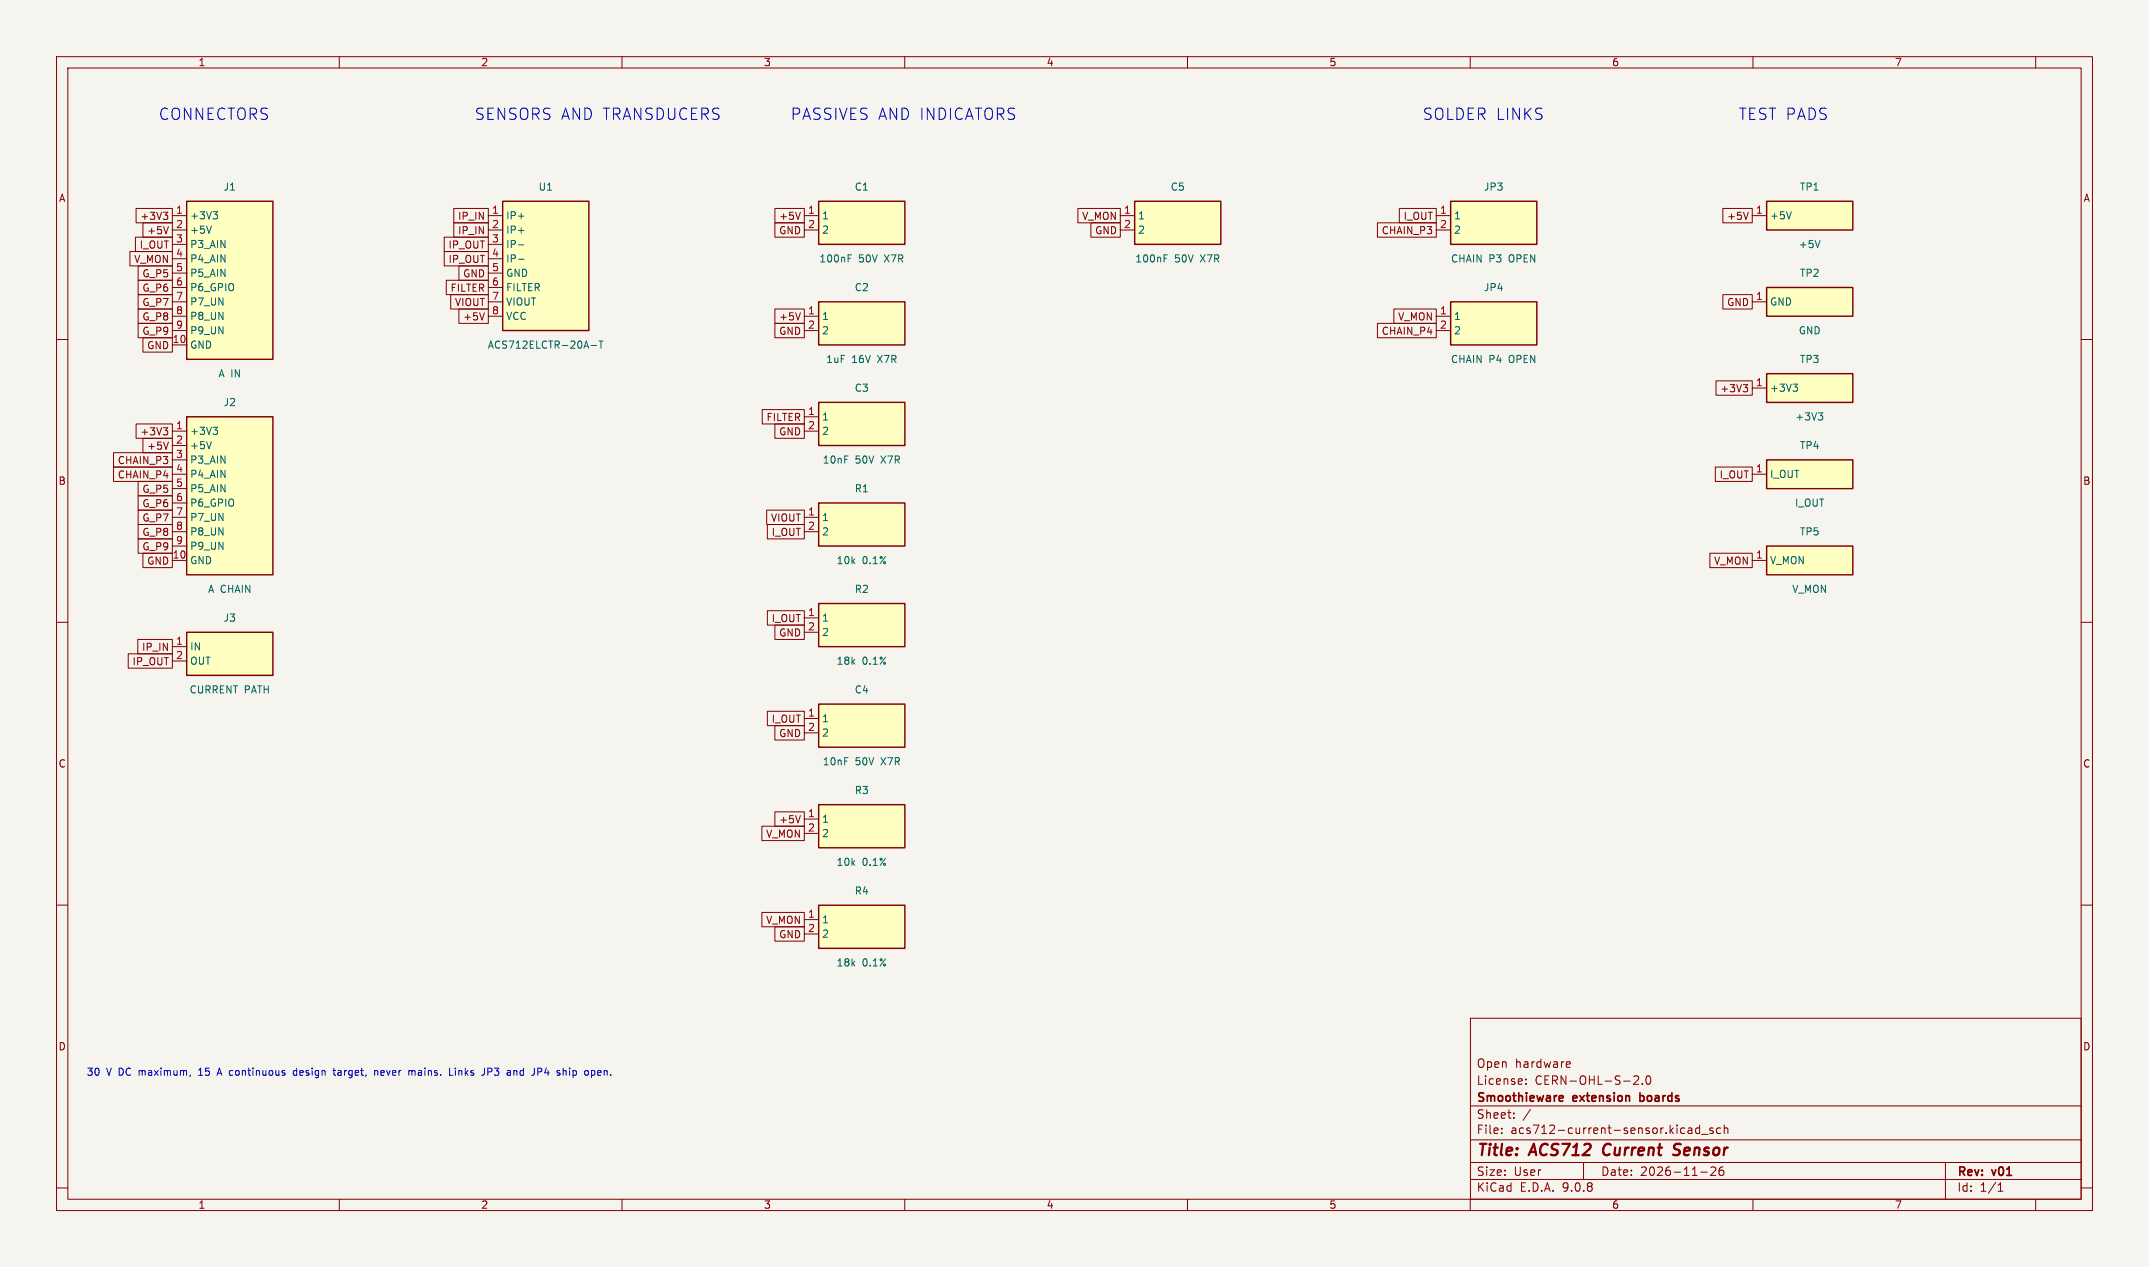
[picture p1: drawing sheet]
<svg xmlns="http://www.w3.org/2000/svg" width="380mm" height="224mm" viewBox="0 0 380 224" stroke-linecap="round" stroke-linejoin="round" font-family="sans-serif">
<path d="M0 0h380v224h-380z" fill="#f5f4ef" stroke="#f5f4ef" stroke-width=".18"/>
<g fill="none" stroke="#840000" stroke-width=".18">
<path d="M10 10h360v204h-360zM12 12h356v200h-356zM60 10v2M110 10v2M160 10v2M210 10v2M260 10v2M310 10v2M360 10v2M10 60h2M368 60h2M10 110h2"/>
<path d="M368 110h2M10 160h2M368 160h2M260 180h108v32h-108zM260 195.5h108M265.6 199.5v.1M267.7 197.6v.1M267.7 196.8v.1M269.9 191.6v.1M269.9 190.8v.1M270.6 196.1l-1.2 2M277.2 187.7l.4 .1 .1 .3-.7 .1"/>
<path d="M277.6 188.6l-.4 .1M288.9 190.4l.6-.2 .2 .2 .1 .2-.9 1.1h.9M290.4 191.6v.1M291.2 190.4l.2-.2a.81 .81 0 0 1 .6 .6 .81 .81 0 0 1-.3 .8l-.1 .1a.81 .81 0 0 1-.4-1.3zM298.6 199.5h.5l.1 .9M299.2 199.8h-.5a.29 .29 0 0 0-.2 .3 .29 .29 0 0 0 .2 .3l.5-.1M300.6 199.5l-.5-.1-.2 .3v.4l.1 .2h.6M300.6 198.9v1.5M302.9 199.5l-.3-.1-.2 .2v.2l.5 .2v.3h-.5M304.3 199.5l-.4-.1-.3 .3v.4l.1 .2h.6M304.9 199.6l.2-.2 .4 .1 .1 .9M304.9 198.9v1.5"/>
<path d="M10 210h2M60 212v2M110 212v2M160 212v2M210 212v2M260 212v2M260 208.5h108M260 205.5h108M260 201.5h108M265.6 200.3v.1M280 205.5v3M300.8 207.2h1.1"/>
<path d="M300.9 200.6h1.2M302.6 206.5l.5-.2 .3 .2v.2l-.9 1.1h.9M304.7 206.3a.59 .59 0 0 0-.7 .7v.5l.1 .2 .5 .1 .2-.1 .1-.5-.2-.2-.4-.1-.3 .3M310 212v2M344 205.5v6.5M353.4 210.6h.8M353.4 209.5l.4-.4v1.5M360 212v2M368 210h2"/>
</g>
<path d="M283.8 202.5a1.27 1.27 0 0 0 0 1.6M296.9 204a.85 .85 0 0 1-1 .1M297 202.2l-.7 .1a.46 .46 0 0 0-.3 .5 .46 .46 0 0 0 .4 .4l.5 .2" fill="none" stroke="#840000" stroke-width=".4"/>
<path d="M276 193.7l.4 .1 .1 .3-.8 .1M276.4 194.6l-.4 .1M290 193.2v1.5M290 194.6l.2 .1M290.2 193.7l-.2 .1" fill="none" stroke="#840000" stroke-width=".3"/>
<path d="M144.8 35.6h15.2v7.6h-15.2z" fill="#ffffc2"/>
<path d="M144.8 35.6h15.2v7.6h-15.2z" fill="none" stroke="#840000" stroke-width=".25"/>
<path d="M142.2 38.1h2.6M142.2 40.7h2.6" fill="none" stroke="#840000" stroke-width=".18"/>
<path d="M150 45.7h.4M150 45.1h.6" fill="none" stroke="#006464" stroke-width=".18"/>
<path d="M144.8 142.3h15.2v7.6h-15.2z" fill="#ffffc2"/>
<path d="M144.8 142.3h15.2v7.6h-15.2z" fill="none" stroke="#840000" stroke-width=".25"/>
<path d="M142.2 144.8h2.6M142.2 147.3h2.6" fill="none" stroke="#840000" stroke-width=".18"/>
<path d="M144.8 124.5h15.2v7.6h-15.2z" fill="#ffffc2"/>
<path d="M144.8 124.5h15.2v7.6h-15.2z" fill="none" stroke="#840000" stroke-width=".25"/>
<path d="M142.2 127h2.6M142.2 129.6h2.6" fill="none" stroke="#840000" stroke-width=".18"/>
<path d="M33 73.7h15.3v27.9h-15.3z" fill="#ffffc2"/>
<path d="M33 73.7h15.3v27.9h-15.3z" fill="none" stroke="#840000" stroke-width=".25"/>
<path d="M30.5 76.2h2.5M30.5 78.8h2.5M30.5 81.3h2.5M30.5 83.8h2.5M30.5 86.4h2.5M30.5 88.9h2.5M30.5 91.5h2.5M30.5 94h2.5M30.5 96.5h2.5M30.5 99.1h2.5" fill="none" stroke="#840000" stroke-width=".18"/>
<path d="M37.4 78.1l-.4 1.2M37.7 75.5h.8l-.5 .5M38.2 76l.3 .3v.3l-.3 .2" fill="none" stroke="#006464" stroke-width=".18"/>
<path d="M144.8 106.7h15.2v7.6h-15.2z" fill="#ffffc2"/>
<path d="M144.8 106.7h15.2v7.6h-15.2z" fill="none" stroke="#840000" stroke-width=".25"/>
<path d="M142.2 109.2h2.6M142.2 111.8h2.6" fill="none" stroke="#840000" stroke-width=".18"/>
<path d="M144.8 160h15.2v7.7h-15.2z" fill="#ffffc2"/>
<path d="M144.8 160h15.2v7.7h-15.2z" fill="none" stroke="#840000" stroke-width=".25"/>
<path d="M142.2 162.6h2.6M142.2 165.1h2.6" fill="none" stroke="#840000" stroke-width=".18"/>
<path d="M33 111.8h15.3v7.6h-15.3z" fill="#ffffc2"/>
<path d="M33 111.8h15.3v7.6h-15.3z" fill="none" stroke="#840000" stroke-width=".25"/>
<path d="M30.5 114.3h2.5M30.5 116.9h2.5" fill="none" stroke="#840000" stroke-width=".18"/>
<path d="M88.9 35.6h15.2v22.8h-15.2z" fill="#ffffc2"/>
<path d="M88.9 35.6h15.2v22.8h-15.2z" fill="none" stroke="#840000" stroke-width=".25"/>
<path d="M86.4 38.1h2.5M86.4 40.7h2.5M86.4 43.2h2.5M86.4 45.7h2.5M86.4 48.3h2.5M86.4 50.8h2.5M86.4 53.4h2.5M86.4 55.9h2.5" fill="none" stroke="#840000" stroke-width=".18"/>
<path d="M91.7 43.3h1M91.7 45.8h1M104.5 61.1h1M105.9 60.3h.7M106.3 60.3v1.3" fill="none" stroke="#006464" stroke-width=".18"/>
<path d="M256.5 35.6h15.3v7.6h-15.3z" fill="#ffffc2"/>
<path d="M256.5 35.6h15.3v7.6h-15.3z" fill="none" stroke="#840000" stroke-width=".25"/>
<path d="M254 38.1h2.5M254 40.7h2.5" fill="none" stroke="#840000" stroke-width=".18"/>
<path d="M33 35.6h15.3v27.9h-15.3z" fill="#ffffc2"/>
<path d="M33 35.6h15.3v27.9h-15.3z" fill="none" stroke="#840000" stroke-width=".25"/>
<path d="M30.5 38.1h2.5M30.5 40.7h2.5M30.5 43.2h2.5M30.5 45.7h2.5M30.5 48.3h2.5M30.5 50.8h2.5M30.5 53.4h2.5M30.5 55.9h2.5M30.5 58.4h2.5M30.5 61h2.5" fill="none" stroke="#840000" stroke-width=".18"/>
<path d="M37.4 40l-.4 1.2M37.7 37.4h.8l-.5 .5M38.2 37.9l.3 .3v.3l-.3 .2" fill="none" stroke="#006464" stroke-width=".18"/>
<path d="M256.5 53.4h15.3v7.6h-15.3z" fill="#ffffc2"/>
<path d="M256.5 53.4h15.3v7.6h-15.3z" fill="none" stroke="#840000" stroke-width=".25"/>
<path d="M254 55.9h2.5M254 58.4h2.5" fill="none" stroke="#840000" stroke-width=".18"/>
<path d="M200.7 35.6h15.2v7.6h-15.2z" fill="#ffffc2"/>
<path d="M200.7 35.6h15.2v7.6h-15.2z" fill="none" stroke="#840000" stroke-width=".25"/>
<path d="M198.1 38.1h2.6M198.1 40.7h2.6" fill="none" stroke="#840000" stroke-width=".18"/>
<path d="M205.9 45.7h.4M205.9 45.1h.6" fill="none" stroke="#006464" stroke-width=".18"/>
<path d="M144.8 53.4h15.2v7.6h-15.2z" fill="#ffffc2"/>
<path d="M144.8 53.4h15.2v7.6h-15.2z" fill="none" stroke="#840000" stroke-width=".25"/>
<path d="M142.2 55.9h2.6M142.2 58.4h2.6" fill="none" stroke="#840000" stroke-width=".18"/>
<path d="M144.8 88.9h15.2v7.6h-15.2z" fill="#ffffc2"/>
<path d="M144.8 88.9h15.2v7.6h-15.2z" fill="none" stroke="#840000" stroke-width=".25"/>
<path d="M142.2 91.5h2.6M142.2 94h2.6" fill="none" stroke="#840000" stroke-width=".18"/>
<path d="M312.4 96.5h15.3v5.1h-15.3z" fill="#ffffc2"/>
<path d="M312.4 96.5h15.3v5.1h-15.3z" fill="none" stroke="#840000" stroke-width=".25"/>
<path d="M309.9 99.1h2.5" fill="none" stroke="#840000" stroke-width=".18"/>
<path d="M312.4 66.1h15.3v5h-15.3z" fill="#ffffc2"/>
<path d="M312.4 66.1h15.3v5h-15.3z" fill="none" stroke="#840000" stroke-width=".25"/>
<path d="M309.9 68.6h2.5" fill="none" stroke="#840000" stroke-width=".18"/>
<path d="M317.1 67.9h.8l-.5 .5M317.6 68.4l.3 .2v.3l-.3 .3M321.6 73h.7l-.4 .5M322.1 73.5l.2 .2v.3l-.2 .3" fill="none" stroke="#006464" stroke-width=".18"/>
<path d="M312.4 81.3h15.3v5.1h-15.3z" fill="#ffffc2"/>
<path d="M312.4 81.3h15.3v5.1h-15.3z" fill="none" stroke="#840000" stroke-width=".25"/>
<path d="M309.9 83.8h2.5" fill="none" stroke="#840000" stroke-width=".18"/>
<path d="M312.4 50.8h15.3v5.1h-15.3z" fill="#ffffc2"/>
<path d="M312.4 50.8h15.3v5.1h-15.3z" fill="none" stroke="#840000" stroke-width=".25"/>
<path d="M309.9 53.4h2.5" fill="none" stroke="#840000" stroke-width=".18"/>
<path d="M312.4 35.6h15.3v5.1h-15.3z" fill="#ffffc2"/>
<path d="M312.4 35.6h15.3v5.1h-15.3z" fill="none" stroke="#840000" stroke-width=".25"/>
<path d="M309.9 38.1h2.5" fill="none" stroke="#840000" stroke-width=".18"/>
<path d="M316.8 37.4l-.4 1.3M321.9 42.5l-.5 1.3" fill="none" stroke="#006464" stroke-width=".18"/>
<path d="M144.8 71.1h15.2v7.7h-15.2z" fill="#ffffc2"/>
<path d="M144.8 71.1h15.2v7.7h-15.2z" fill="none" stroke="#840000" stroke-width=".25"/>
<g fill="none" stroke="#840000" stroke-width=".18">
<path d="M24.1 36.9h6.4v2.5h-6.4zM25.3 39.4h5.2v2.5h-5.2zM28.9 37.5h.8l-.5 .5M29.4 38l.3 .2v.4l-.3 .2M80.2 36.9h6.2v2.5h-6.2zM80.2 39.4h6.2v2.5h-6.2zM137 39.4h5.2v2.5h-5.2zM137 36.9h5.2v2.5h-5.2zM141.5 37.5l-.4 1.3M190.6 36.9h7.5v2.5h-7.5zM192.9 39.4h5.2v2.5h-5.2zM243.6 39.4h10.4v2.5h-10.4z"/>
<path d="M247.5 36.9h6.5v2.5h-6.5zM304.7 36.9h5.2v2.5h-5.2zM309.2 37.5l-.4 1.3M23 44.5h7.5v2.5h-7.5zM23.9 41.9h6.6v2.6h-6.6zM24.4 49.6h6.1v2.5h-6.1zM24.4 47h6.1v2.6h-6.1zM24.4 57.2h6.1v2.5h-6.1zM24.4 54.6h6.1v2.6h-6.1zM24.4 52.1h6.1v2.5h-6.1zM25.3 59.7h5.2v2.6h-5.2zM29.8 40.1l-.4 1.2"/>
<path d="M78.6 44.5h7.8v2.5h-7.8zM78.6 41.9h7.8v2.6h-7.8zM78.9 49.6h7.5v2.5h-7.5zM79.7 52.1h6.7v2.5h-6.7zM81.2 54.6h5.2v2.6h-5.2zM81.2 47h5.2v2.6h-5.2zM85.7 55.3l-.5 1.3M137 54.6h5.2v2.6h-5.2zM137 57.2h5.2v2.5h-5.2zM141.5 55.3l-.4 1.3M243.6 57.2h10.4v2.5h-10.4zM246.5 54.6h7.5v2.6h-7.5z"/>
<path d="M304.7 52.1h5.2v2.5h-5.2zM24.1 75h6.4v2.5h-6.4zM25.3 77.5h5.2v2.5h-5.2zM28.9 75.6h.8l-.5 .5M29.4 76.1l.3 .2v.4l-.3 .2M29.8 78.2l-.4 1.2M134.8 72.4h7.4v2.6h-7.4zM137 75h5.2v2.5h-5.2zM142.2 73.7h2.6M142.2 76.2h2.6M303.5 67.3h6.4v2.6h-6.4zM308.3 68h.8l-.5 .5"/>
<path d="M308.8 68.5l.3 .2v.3l-.3 .3M20.1 82.6h10.4v2.5h-10.4zM20.1 80h10.4v2.6h-10.4zM24.4 95.3h6.1v2.5h-6.1zM24.4 90.2h6.1v2.5h-6.1zM24.4 87.7h6.1v2.5h-6.1zM24.4 85.1h6.1v2.6h-6.1zM24.4 92.7h6.1v2.6h-6.1zM25.3 97.8h5.2v2.6h-5.2zM135.6 90.2h6.6v2.5h-6.6zM135.7 92.7h6.5v2.6h-6.5zM302.4 97.8h7.5v2.6h-7.5z"/>
<path d="M303.3 82.6h6.6v2.5h-6.6zM22.7 115.6h7.8v2.5h-7.8zM24.4 113.1h6.1v2.5h-6.1zM135.7 108h6.5v2.5h-6.5zM137 110.5h5.2v2.6h-5.2zM135.7 125.8h6.5v2.5h-6.5zM137 128.3h5.2v2.5h-5.2zM134.7 146.1h7.5v2.5h-7.5zM137 143.5h5.2v2.6h-5.2zM141.5 144.2l-.4 1.3M134.7 161.3h7.5v2.6h-7.5zM137 163.9h5.2v2.5h-5.2z"/>
</g>
<g fill="none" stroke="#0000c2" stroke-width=".18">
<path d="M33.7 190l-.2 .3M35.1 190.1h.7M35.2 189.1l-.1 .1M38.5 189.7h.6M38.8 188.8l-.4 1.3M52.5 189.3h-.4l-.2 .2 .1 .5h.5M58.9 189.3h.5M59.1 188.8v1.1l.3 .2M66.3 189.4l.1-.1h.3l.1 .8M66.3 189.3v.8M72.7 189.3l.2 .1M72.9 189.4l.1-.1h.3l.1 .8"/>
<path d="M72.9 189.4v.7M79.5 190.1h.6M80.5 188.8v.2M80.5 189.3v.8M86.3 189.5h.5M86.8 188.8h-.5v1.3M90.9 189.3h.3l.2 .1M95.1 188.8h.5l.2 .3-.1 .3-.6 .1M105 189.3l.2 .2v.4l-.2 .2M105.8 189.3v.7M106.3 189.6l-.6 .1"/>
</g>
<g font-size="2.8" fill="#0000c2">
<text x="27.9" y="21.4">CONNECTORS</text>
<text x="83.8" y="21.4">SENSORS AND TRANSDUCERS</text>
<text x="139.7" y="21.4">PASSIVES AND INDICATORS</text>
<text x="251.5" y="21.4">SOLDER LINKS</text>
<text x="307.3" y="21.4">TEST PADS</text>
</g>
<g font-size="2.8" fill="#840000">
<text x="261" y="204.9">Title:</text>
<text x="270.7" y="204.9">ACS712</text>
<text x="284.4" y="204.9">Current</text>
<text x="297.6" y="204.9">Sensor</text>
</g>
<g font-size="2.1" fill="#840000">
<text x="261" y="189">Open</text>
<text x="267.9" y="189">hardware</text>
<text x="261" y="195.2">Smoothieware</text>
<text x="261" y="192">License:</text>
<text x="271.4" y="192">CERN-OHL-S-2.0</text>
<text x="278.3" y="195.2">extension</text>
<text x="290.7" y="195.2">boards</text>
<text x="261" y="200.7">File:</text>
<text x="261" y="198">Sheet:</text>
<text x="267.1" y="200.7">acs712-current-sensor.kicad_sch</text>
<text x="261" y="208.1">Size:</text>
<text x="267.7" y="208.1">User</text>
<text x="283" y="208.1">Date:</text>
<text x="290.1" y="208.1">2026-11-26</text>
<text x="346" y="208.3">Rev:</text>
<text x="352.4" y="208.3">v01</text>
<text x="261" y="210.9">KiCad</text>
<text x="268.8" y="210.9">E.D.A.</text>
<text x="276.4" y="210.9">9.0.8</text>
<text x="346" y="210.9">Id:</text>
<text x="350.1" y="210.9">1/1</text>
</g>
<g font-size="1.8" fill="#840000">
<text x="35" y="11.9">1</text>
<text x="85" y="11.9">2</text>
<text x="135" y="11.9">3</text>
<text x="185" y="11.9">4</text>
<text x="235" y="11.9">5</text>
<text x="285" y="11.9">6</text>
<text x="335" y="11.9">7</text>
<text x="10.3" y="35.9">A</text>
<text x="368.4" y="35.9">A</text>
<text x="24.7" y="39.1">+3V3</text>
<text x="25.9" y="41.6">+5V</text>
<text x="80.9" y="39.1">IP_IN</text>
<text x="80.9" y="41.6">IP_IN</text>
<text x="137.7" y="41.6">GND</text>
<text x="137.7" y="39.1">+5V</text>
<text x="191.3" y="39.1">V_MON</text>
<text x="193.6" y="41.6">GND</text>
<text x="244.2" y="41.6">CHAIN_P3</text>
<text x="248.1" y="39.1">I_OUT</text>
<text x="305.3" y="39.1">+5V</text>
<text x="23.6" y="46.7">V_MON</text>
<text x="24.6" y="44.2">I_OUT</text>
<text x="79.2" y="46.7">IP_OUT</text>
<text x="79.2" y="44.2">IP_OUT</text>
<text x="25.1" y="51.8">G_P6</text>
<text x="25.1" y="49.2">G_P5</text>
<text x="79.6" y="51.8">FILTER</text>
<text x="81.8" y="49.2">GND</text>
<text x="25.1" y="59.4">G_P9</text>
<text x="25.1" y="56.9">G_P8</text>
<text x="25.1" y="54.3">G_P7</text>
<text x="80.4" y="54.3">VIOUT</text>
<text x="81.8" y="56.9">+5V</text>
<text x="137.7" y="56.9">+5V</text>
<text x="137.7" y="59.4">GND</text>
<text x="244.2" y="59.4">CHAIN_P4</text>
<text x="247.2" y="56.9">V_MON</text>
<text x="305.3" y="54.3">GND</text>
<text x="25.9" y="61.9">GND</text>
<text x="304.1" y="69.6">+3V3</text>
<text x="24.7" y="77.2">+3V3</text>
<text x="135.5" y="74.6">FILTER</text>
<text x="137.7" y="77.2">GND</text>
<text x="20.7" y="82.3">CHAIN_P3</text>
<text x="25.9" y="79.7">+5V</text>
<text x="10.3" y="85.9">B</text>
<text x="20.7" y="84.8">CHAIN_P4</text>
<text x="25.1" y="89.9">G_P6</text>
<text x="25.1" y="87.3">G_P5</text>
<text x="304" y="84.8">I_OUT</text>
<text x="368.3" y="85.9">B</text>
<text x="25.1" y="92.4">G_P7</text>
<text x="25.1" y="95">G_P8</text>
<text x="136.2" y="92.4">VIOUT</text>
<text x="136.4" y="95">I_OUT</text>
<text x="25.1" y="97.5">G_P9</text>
<text x="25.9" y="100">GND</text>
<text x="303" y="100">V_MON</text>
<text x="136.4" y="110.2">I_OUT</text>
<text x="137.7" y="112.7">GND</text>
<text x="23.3" y="117.8">IP_OUT</text>
<text x="25" y="115.3">IP_IN</text>
<text x="136.4" y="128">I_OUT</text>
<text x="137.7" y="130.5">GND</text>
<text x="10.3" y="135.9">C</text>
<text x="368.3" y="135.9">C</text>
<text x="135.4" y="148.3">V_MON</text>
<text x="137.7" y="145.8">+5V</text>
<text x="135.4" y="163.5">V_MON</text>
<text x="137.7" y="166.1">GND</text>
<text x="10.3" y="185.9">D</text>
<text x="368.3" y="185.9">D</text>
<text x="35" y="213.9">1</text>
<text x="85" y="213.9">2</text>
<text x="135" y="213.9">3</text>
<text x="185" y="213.9">4</text>
<text x="235" y="213.9">5</text>
<text x="285" y="213.9">6</text>
<text x="335" y="213.9">7</text>
</g>
<g font-size="1.8" fill="#006464">
<text x="39.4" y="33.9">J1</text>
<text x="95.1" y="33.9">U1</text>
<text x="151.1" y="33.9">C1</text>
<text x="206.9" y="33.9">C5</text>
<text x="262.3" y="33.9">JP3</text>
<text x="318.2" y="33.9">TP1</text>
<text x="33.5" y="39">+3V3</text>
<text x="33.5" y="41.5">+5V</text>
<text x="89.4" y="39">IP+</text>
<text x="89.4" y="41.5">IP+</text>
<text x="145.3" y="39">1</text>
<text x="145.3" y="41.5">2</text>
<text x="201.2" y="39">1</text>
<text x="201.2" y="41.5">2</text>
<text x="257" y="39">1</text>
<text x="257" y="41.5">2</text>
<text x="312.9" y="39">+5V</text>
<text x="33.5" y="44.1">P3_AIN</text>
<text x="33.5" y="46.6">P4_AIN</text>
<text x="89.4" y="44.1">IP-</text>
<text x="89.4" y="46.6">IP-</text>
<text x="144.8" y="46.6">100nF</text>
<text x="151.8" y="46.6">50V</text>
<text x="156.5" y="46.6">X7R</text>
<text x="200.7" y="46.6">100nF</text>
<text x="207.7" y="46.6">50V</text>
<text x="212.4" y="46.6">X7R</text>
<text x="256.5" y="46.6">CHAIN</text>
<text x="263.3" y="46.6">P3</text>
<text x="266.9" y="46.6">OPEN</text>
<text x="318" y="44.1">+5V</text>
<text x="33.5" y="49.1">P5_AIN</text>
<text x="33.5" y="51.7">P6_GPIO</text>
<text x="89.4" y="49.1">GND</text>
<text x="89.4" y="51.7">FILTER</text>
<text x="151.1" y="51.7">C2</text>
<text x="262.3" y="51.7">JP4</text>
<text x="318.2" y="49.1">TP2</text>
<text x="33.5" y="54.2">P7_UN</text>
<text x="33.5" y="56.8">P8_UN</text>
<text x="33.5" y="59.3">P9_UN</text>
<text x="89.4" y="54.2">VIOUT</text>
<text x="89.4" y="56.8">VCC</text>
<text x="145.3" y="56.8">1</text>
<text x="145.3" y="59.3">2</text>
<text x="257" y="56.8">1</text>
<text x="257" y="59.3">2</text>
<text x="312.9" y="54.2">GND</text>
<text x="318" y="59.3">GND</text>
<text x="33.5" y="61.8">GND</text>
<text x="86.2" y="61.8">ACS712ELCTR-20A-T</text>
<text x="146" y="64.4">1uF</text>
<text x="150.6" y="64.4">16V</text>
<text x="155.3" y="64.4">X7R</text>
<text x="256.5" y="64.4">CHAIN</text>
<text x="263.3" y="64.4">P4</text>
<text x="266.9" y="64.4">OPEN</text>
<text x="318.2" y="64.4">TP3</text>
<text x="38.5" y="66.9">A IN</text>
<text x="151.1" y="69.5">C3</text>
<text x="312.9" y="69.5">+3V3</text>
<text x="33.5" y="77.1">+3V3</text>
<text x="39.4" y="72">J2</text>
<text x="145.3" y="74.5">1</text>
<text x="145.3" y="77.1">2</text>
<text x="317.4" y="74.5">+3V3</text>
<text x="33.5" y="79.6">+5V</text>
<text x="33.5" y="82.2">P3_AIN</text>
<text x="145.4" y="82.2">10nF</text>
<text x="151.2" y="82.2">50V</text>
<text x="155.9" y="82.2">X7R</text>
<text x="318.2" y="79.6">TP4</text>
<text x="33.5" y="84.7">P4_AIN</text>
<text x="33.5" y="87.2">P5_AIN</text>
<text x="33.5" y="89.8">P6_GPIO</text>
<text x="151.1" y="87.2">R1</text>
<text x="312.9" y="84.7">I_OUT</text>
<text x="317.3" y="89.8">I_OUT</text>
<text x="33.5" y="92.3">P7_UN</text>
<text x="33.5" y="94.9">P8_UN</text>
<text x="145.3" y="92.3">1</text>
<text x="145.3" y="94.9">2</text>
<text x="318.2" y="94.9">TP5</text>
<text x="33.5" y="97.4">P9_UN</text>
<text x="33.5" y="99.9">GND</text>
<text x="147.9" y="99.9">10k</text>
<text x="152.5" y="99.9">0.1%</text>
<text x="312.9" y="99.9">V_MON</text>
<text x="36.7" y="105">A CHAIN</text>
<text x="151.1" y="105">R2</text>
<text x="316.9" y="105">V_MON</text>
<text x="39.4" y="110.1">J3</text>
<text x="145.3" y="110.1">1</text>
<text x="145.3" y="112.6">2</text>
<text x="33.5" y="115.2">IN</text>
<text x="33.5" y="117.7">OUT</text>
<text x="147.9" y="117.7">18k</text>
<text x="152.5" y="117.7">0.1%</text>
<text x="33.4" y="122.8">CURRENT PATH</text>
<text x="151.1" y="122.8">C4</text>
<text x="145.3" y="127.9">1</text>
<text x="145.3" y="130.4">2</text>
<text x="145.4" y="135.5">10nF</text>
<text x="151.2" y="135.5">50V</text>
<text x="155.9" y="135.5">X7R</text>
<text x="151.1" y="140.6">R3</text>
<text x="145.3" y="145.7">1</text>
<text x="145.3" y="148.2">2</text>
<text x="147.9" y="153.3">10k</text>
<text x="152.5" y="153.3">0.1%</text>
<text x="151.1" y="158.4">R4</text>
<text x="145.3" y="163.4">1</text>
<text x="145.3" y="166">2</text>
<text x="147.9" y="171.1">18k</text>
<text x="152.5" y="171.1">0.1%</text>
</g>
<g font-size="1.8" fill="#a90000">
<text x="31" y="37.9">1</text>
<text x="31" y="40.4">2</text>
<text x="86.9" y="37.9">1</text>
<text x="86.9" y="40.4">2</text>
<text x="142.8" y="37.9">1</text>
<text x="142.8" y="40.4">2</text>
<text x="198.7" y="37.9">1</text>
<text x="198.7" y="40.4">2</text>
<text x="254.6" y="37.9">1</text>
<text x="254.6" y="40.4">2</text>
<text x="310.4" y="37.9">1</text>
<text x="31" y="42.9">3</text>
<text x="31" y="45.5">4</text>
<text x="86.9" y="42.9">3</text>
<text x="86.9" y="45.5">4</text>
<text x="31" y="48">5</text>
<text x="31" y="50.6">6</text>
<text x="31" y="53.1">7</text>
<text x="86.9" y="48">5</text>
<text x="86.9" y="50.6">6</text>
<text x="86.9" y="53.1">7</text>
<text x="310.4" y="53.1">1</text>
<text x="31" y="55.6">8</text>
<text x="31" y="58.2">9</text>
<text x="86.9" y="55.6">8</text>
<text x="142.8" y="55.6">1</text>
<text x="142.8" y="58.2">2</text>
<text x="254.6" y="55.6">1</text>
<text x="254.6" y="58.2">2</text>
<text x="30.4" y="60.7">10</text>
<text x="310.4" y="68.3">1</text>
<text x="31" y="76">1</text>
<text x="142.8" y="73.4">1</text>
<text x="142.8" y="76">2</text>
<text x="31" y="78.5">2</text>
<text x="31" y="81">3</text>
<text x="31" y="83.6">4</text>
<text x="310.4" y="83.6">1</text>
<text x="31" y="86.1">5</text>
<text x="31" y="88.7">6</text>
<text x="31" y="91.2">7</text>
<text x="31" y="93.7">8</text>
<text x="142.8" y="91.2">1</text>
<text x="142.8" y="93.7">2</text>
<text x="30.4" y="98.8">10</text>
<text x="31" y="96.3">9</text>
<text x="310.4" y="98.8">1</text>
<text x="142.8" y="109">1</text>
<text x="142.8" y="111.5">2</text>
<text x="31" y="114.1">1</text>
<text x="31" y="116.6">2</text>
<text x="142.8" y="126.8">1</text>
<text x="142.8" y="129.3">2</text>
<text x="142.8" y="144.5">1</text>
<text x="142.8" y="147.1">2</text>
<text x="142.8" y="162.3">1</text>
<text x="142.8" y="164.9">2</text>
</g>
<g font-size="1.8" fill="#0000c2">
<text x="15.2" y="190.3">30</text>
<text x="18.8" y="190.3">V DC maximum,</text>
<text x="35.6" y="190.3">15</text>
<text x="39.2" y="190.3">A continuous</text>
<text x="52.9" y="190.3">design</text>
<text x="60.3" y="190.3">target,</text>
<text x="67.7" y="190.3">never</text>
<text x="73.9" y="190.3">mains.</text>
<text x="81.3" y="190.3">Links</text>
<text x="87.3" y="190.3">JP3</text>
<text x="92" y="190.3">and</text>
<text x="96.6" y="190.3">JP4</text>
<text x="101.2" y="190.3">ship</text>
<text x="106.3" y="190.3">open.</text>
</g>
</svg>
